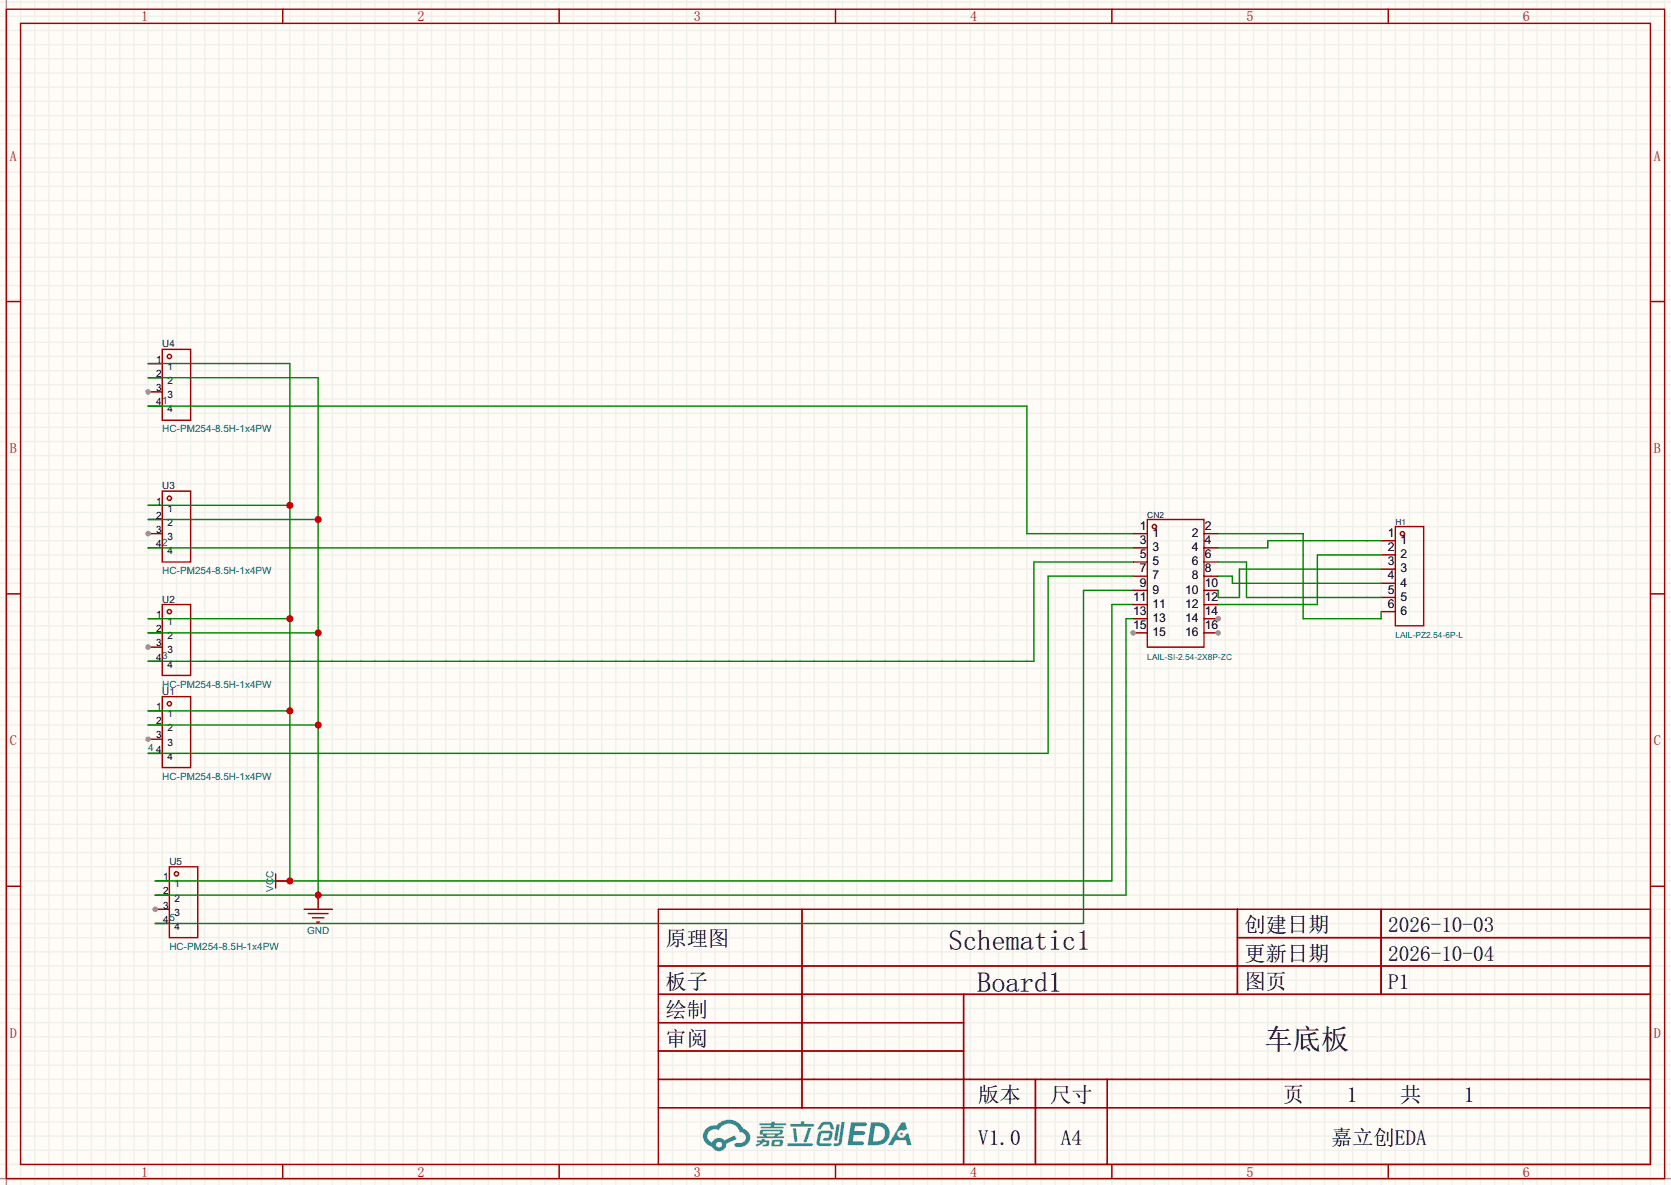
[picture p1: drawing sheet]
<svg xmlns="http://www.w3.org/2000/svg" width="299mm" height="212mm" viewBox="0 0 299 212" stroke-linecap="round" stroke-linejoin="round" font-family="sans-serif">
<path d="M0 0h299.5v212.3h-299.5z" fill="#fffcf7"/>
<g fill="none" stroke="#f0f0eb" stroke-width=".25">
<path d="M0 .4h299.5M0 2.9h299.5M0 5.5h299.5M0 8h299.5M0 10.5h299.5M0 13.1h299.5M0 15.6h299.5M0 18.2h299.5M1.1 0v212.3M3.7 0v212.3M6.2 0v212.3M8.8 0v212.3"/>
<path d="M11.3 0v212.3M13.8 0v212.3M16.4 0v212.3M18.9 0v212.3M21.5 0v212.3M24 0v212.3M26.5 0v212.3M29.1 0v212.3M31.6 0v212.3M34.2 0v212.3M36.7 0v212.3M39.2 0v212.3"/>
<path d="M41.8 0v212.3M44.3 0v212.3M46.9 0v212.3M49.4 0v212.3M51.9 0v212.3M54.5 0v212.3M57 0v212.3M59.6 0v212.3M62.1 0v212.3M64.6 0v212.3M67.2 0v212.3M69.7 0v212.3"/>
<path d="M72.3 0v212.3M74.8 0v212.3M77.3 0v212.3M79.9 0v212.3M82.4 0v212.3M85 0v212.3M87.5 0v212.3M90 0v212.3M92.6 0v212.3M95.1 0v212.3M97.7 0v212.3M100.2 0v212.3"/>
<path d="M102.7 0v212.3M105.3 0v212.3M107.8 0v212.3M110.4 0v212.3M112.9 0v212.3M115.4 0v212.3M118 0v212.3M120.5 0v212.3M123.1 0v212.3M125.6 0v212.3M128.1 0v212.3M130.7 0v212.3"/>
<path d="M133.2 0v212.3M135.8 0v212.3M138.3 0v212.3M140.8 0v212.3M143.4 0v212.3M145.9 0v212.3M148.5 0v212.3M151 0v212.3M153.5 0v212.3M156.1 0v212.3M158.6 0v212.3M161.2 0v212.3"/>
<path d="M163.7 0v212.3M166.2 0v212.3M168.8 0v212.3M171.3 0v212.3M173.9 0v212.3M176.4 0v212.3M178.9 0v212.3M181.5 0v212.3M184 0v212.3M186.6 0v212.3M189.1 0v212.3M191.6 0v212.3"/>
<path d="M194.2 0v212.3M196.7 0v212.3M199.3 0v212.3M201.8 0v212.3M204.3 0v212.3M206.9 0v212.3M209.4 0v212.3M212 0v212.3M214.5 0v212.3M217 0v212.3M219.6 0v212.3M222.1 0v212.3"/>
<path d="M224.7 0v212.3M227.2 0v212.3M229.7 0v212.3M232.3 0v212.3M234.8 0v212.3M237.4 0v212.3M239.9 0v212.3M242.4 0v212.3M245 0v212.3M247.5 0v212.3M250.1 0v212.3M252.6 0v212.3"/>
<path d="M255.1 0v212.3M257.7 0v212.3M260.2 0v212.3M262.8 0v212.3M265.3 0v212.3M267.8 0v212.3M270.4 0v212.3M272.9 0v212.3M275.5 0v212.3M278 0v212.3M280.5 0v212.3M283.1 0v212.3"/>
<path d="M285.6 0v212.3M288.2 0v212.3M290.7 0v212.3M293.2 0v212.3M295.8 0v212.3M298.3 0v212.3M0 20.7h299.5M0 23.2h299.5M0 25.8h299.5M0 28.3h299.5M0 30.9h299.5M0 33.4h299.5"/>
<path d="M0 35.9h299.5M0 38.5h299.5M0 41h299.5M0 43.6h299.5M0 46.1h299.5M0 48.6h299.5M0 51.2h299.5M0 53.7h299.5M0 56.3h299.5M0 58.8h299.5M0 61.3h299.5M0 63.9h299.5"/>
<path d="M0 66.4h299.5M0 69h299.5M0 71.5h299.5M0 74h299.5M0 76.6h299.5M0 79.1h299.5M0 81.7h299.5M0 84.2h299.5M0 86.7h299.5M0 89.3h299.5M0 91.8h299.5M0 94.4h299.5"/>
<path d="M0 96.9h299.5M0 99.4h299.5M0 102h299.5M0 104.5h299.5M0 107.1h299.5M0 109.6h299.5M0 112.1h299.5M0 114.7h299.5M0 117.2h299.5M0 119.8h299.5M0 122.3h299.5M0 124.8h299.5"/>
<path d="M0 127.4h299.5M0 129.9h299.5M0 132.5h299.5M0 135h299.5M0 137.5h299.5M0 140.1h299.5M0 142.6h299.5M0 145.2h299.5M0 147.7h299.5M0 150.2h299.5M0 152.8h299.5M0 155.3h299.5"/>
<path d="M0 157.9h299.5M0 160.4h299.5M0 162.9h299.5M0 165.5h299.5M0 168h299.5M0 170.6h299.5M0 173.1h299.5M0 175.6h299.5M0 178.2h299.5M0 180.7h299.5M0 183.3h299.5M0 185.8h299.5"/>
<path d="M0 188.3h299.5M0 190.9h299.5M0 193.4h299.5M0 196h299.5M0 198.5h299.5M0 201h299.5M0 203.6h299.5M0 206.1h299.5M0 208.7h299.5M0 211.2h299.5"/>
</g>
<path d="M1.1 0v212.3M0 211.2h299.5" fill="none" stroke="#999" stroke-width=".25"/>
<g fill="none" stroke="#a10000" stroke-width=".25">
<path d="M1.1 1.6h297.2v209.6h-297.2zM3.7 4.2h292.1v204.5h-292.1zM50.7 1.6v2.6M100.2 1.6v2.6M149.7 1.6v2.6M199.3 1.6v2.6M248.8 1.6v2.6M1.1 54h2.6M295.8 54h2.5M1.1 106.4h2.6M295.8 106.4h2.5M1.1 158.8h2.6"/>
<path d="M295.8 158.8h2.5M118 162.9h177.8v45.8h-177.8zM118 173.1h177.8M118 178.2h177.8M143.7 162.9v35.6M172.7 178.2v30.5M221.8 162.9v15.3M221.8 168h74M247.5 162.9v15.3M118 183.3h54.7M118 193.4h177.8M118 188.3h54.7"/>
<path d="M118 198.5h177.8M185.6 193.4v15.3M198.4 193.4v15.3M50.7 208.7v2.5M100.2 208.7v2.5M149.7 208.7v2.5M199.3 208.7v2.5M248.8 208.7v2.5"/>
</g>
<g fill="#5487ff">
<path d="M152.5 201.1h1.6a1.34 1.34 0 0 1 1.2 .1 .37 .37 0 0 1-.3 .6h-1.7l-.2 .9h1.6a.37 .37 0 0 1 .4 .4 .37 .37 0 0 1-.4 .3h-1.7l-.2 1.1h.8a1.26 1.26 0 0 1 1.2 .2 .36 .36 0 0 1-.3 .5h-2.6z"/>
<path d="M161.5 201.1h.8l.3 1.2-.6 .3a.72 .72 0 0 0-1.1 .2 .72 .72 0 0 0 .3 1.1 .72 .72 0 0 0 1-.4l.1-.2 .5-.3 .6 2.2h-.8l-.3-.9h-1.8l-.5 .9h-.9z"/>
<path d="M149.9 201.5h.6l-.4 2.7a.31 .31 0 0 1-.3 .2 .31 .31 0 0 1-.3-.2z"/>
<path d="M150.8 201h.6l-.5 3.7a.97 .97 0 0 1-1.5 .5l.1-.3 .6-.1 .2-.1z"/>
<path d="M147.1 201.3l.5-.3h1.3l.3 .5 .3 .8-.1 .1h-.5l-.3-.8-.8-.1-.2 .1-.6 .8h-.5v-.2z"/>
<path d="M146.8 202.9l.4-.3h1.5a.69 .69 0 0 1 .5 .4 .69 .69 0 0 1-.1 .7 .74 .74 0 0 1-.8 .7h-.6a.27 .27 0 0 1-.2-.3 .27 .27 0 0 1 .3-.2h.6l.2-.8-1.4 .1-.3 1.6h1.9a.28 .28 0 0 1 .2 .3 .28 .28 0 0 1-.3 .3h-1.9l-.4-.3-.1-.4z"/>
<path d="M141.1 204.8h4.3a.28 .28 0 0 1 .3 .3 .28 .28 0 0 1-.3 .3h-4.2l-.1-.1z"/>
<path d="M144.8 202.1h.6l-.8 2.5a.3 .3 0 0 1-.4 .1 .3 .3 0 0 1-.2-.2z"/>
<path d="M142.1 202.2h.6l.2 2.2-.2 .3-.4-.2z"/>
<path d="M141.7 201.4h1.8l.2-.5h.5l-.1 .5h1.5a.27 .27 0 0 1 .3 .3 .27 .27 0 0 1-.3 .2h-3.8l-.2-.1z"/>
<path d="M135.7 204.3h.8v-.2h.6l-.1 .2h.8a.7 .7 0 0 1-.5 1.1h-.6v-.3l.6-.1v-.3h-.4a2.13 2.13 0 0 1-1.3 .8l-.2-.4 .8-.4h-.6z"/>
<path d="M136.1 201.2h2.1l.1-.2h.6l-.1 .2h1.9l.2 .3-.2 .2h-1.9l-.1 .2h1.6l.2 .2-.2 .1h-3.9l-.1-.3h1.8v-.2h-1.9l-.1-.2z"/>
<path d="M156.1 201.1l-.6 4.1h1.4a2.14 2.14 0 0 0 2.6-2.1 2.14 2.14 0 0 0-2.7-2zM156.8 201.8a1.37 1.37 0 0 1 1.8 1.2 1.37 1.37 0 0 1-1.5 1.5h-.7z"/>
<path d="M136.3 202.6a.47 .47 0 0 0-.2 .6 .47 .47 0 0 0 .6 .2l.1 .2h-1.1l-.1 .3 4.7 .1 .2-.2-.1-.2h-1l.1-.2a.6 .6 0 0 0 .7-.2 .6 .6 0 0 0 0-.8h-3.5zM136.8 202.8l2.8-.1 .1 .1-.1 .3h-2.8zM137.4 203.4h1.4l-.1 .2h-1.2z"/>
<path d="M138.4 204.4a.9 .9 0 0 0-.1 1 2.48 2.48 0 0 0 1.9-.1 .84 .84 0 0 0 0-1l-1.4-.1zM138.9 204.6h.7h.1v.3l-.2 .2h-.7z"/>
<path d="M126.6 202.2a1.91 1.91 0 0 0-.5 2 1.91 1.91 0 0 0 1.5 1.3 1.35 1.35 0 0 0 1.5 .8 1.35 1.35 0 0 0 1.1-1.3l1.9-.9-.4-.6-1.8 .8a1.41 1.41 0 0 0-2.3 .4 1.25 1.25 0 0 1-.6-1.8 1.25 1.25 0 0 1 1.8-.3 1.97 1.97 0 0 1 2-1.2 1.97 1.97 0 0 1 1.8 1.5 .96 .96 0 0 1 1 .9 .96 .96 0 0 1-.9 1h-.6a.39 .39 0 0 0-.5 .3 .39 .39 0 0 0 .4 .5 1.87 1.87 0 0 0 1.9-.6 1.87 1.87 0 0 0 .4-2l-.7-.6-.4-.2a2.86 2.86 0 0 0-4.8-.6h-.3a2.27 2.27 0 0 0-1.5 .6zM128.4 205.1a.5 .5 0 0 1 1 0 .5 .5 0 0 1-1 0z"/>
<circle cx="161.6" cy="203.2" r=".27"/>
</g>
<g fill="none" stroke="#a10000" stroke-width=".25">
<path d="M30.4 155.3h5v12.7h-5z"/>
<circle cx="31.6" cy="156.6" r=".38"/>
</g>
<path d="M27.8 157.9h2.6M27.8 160.4h2.6M27.8 162.9h2.6" fill="none" stroke="#870000" stroke-width=".25"/>
<circle cx="27.8" cy="162.9" r=".51" fill="#999"/>
<path d="M26.5 127.4h2.6M26.5 129.9h2.6M26.5 132.5h2.6M27.8 165.5h2.6" fill="none" stroke="#870000" stroke-width=".25"/>
<g fill="none" stroke="#a10000" stroke-width=".25">
<path d="M29.1 124.8h5.1v12.7h-5.1z"/>
<circle cx="30.4" cy="126.1" r=".38"/>
</g>
<circle cx="26.5" cy="132.5" r=".51" fill="#999"/>
<path d="M26.5 110.9h2.6M26.5 113.4h2.6M26.5 115.9h2.6M26.5 135h2.6" fill="none" stroke="#870000" stroke-width=".25"/>
<g fill="none" stroke="#a10000" stroke-width=".25">
<path d="M29.1 108.3h5.1v12.7h-5.1z"/>
<circle cx="30.4" cy="109.6" r=".38"/>
</g>
<circle cx="26.5" cy="115.9" r=".51" fill="#999"/>
<path d="M26.5 90.5h2.6M26.5 93.1h2.6M26.5 95.6h2.6M26.5 118.5h2.6" fill="none" stroke="#870000" stroke-width=".25"/>
<g fill="none" stroke="#a10000" stroke-width=".25">
<path d="M29.1 88h5.1v12.7h-5.1z"/>
<circle cx="30.4" cy="89.3" r=".38"/>
</g>
<circle cx="26.5" cy="95.6" r=".51" fill="#999"/>
<path d="M26.5 65.1h2.6M26.5 67.7h2.6M26.5 70.2h2.6M26.5 98.2h2.6" fill="none" stroke="#870000" stroke-width=".25"/>
<g fill="none" stroke="#a10000" stroke-width=".25">
<path d="M29.1 62.6h5.1v12.7h-5.1z"/>
<circle cx="30.4" cy="63.9" r=".38"/>
</g>
<circle cx="26.5" cy="70.2" r=".51" fill="#999"/>
<path d="M26.5 72.8h2.6" fill="none" stroke="#870000" stroke-width=".25"/>
<path d="M26.5 65.1h25.4v92.8M26.5 90.5h25.4M26.5 110.9h25.4M203.1 108.3h-3.8v49.6h-171.5M26.5 127.4h25.4" fill="none" stroke="#008700" stroke-width=".25"/>
<g fill="#c00">
<circle cx="51.9" cy="90.5" r=".63"/>
<circle cx="51.9" cy="110.9" r=".63"/>
<circle cx="51.9" cy="127.4" r=".63"/>
</g>
<path d="M50.7 157.9h1.2" fill="none" stroke="#870000" stroke-width=".25"/>
<circle cx="51.9" cy="157.9" r=".63" fill="#c00"/>
<path d="M49.4 156.6v2.5M49.4 157.9h1.3" fill="none" stroke="#a10000" stroke-width=".25"/>
<path d="M26.5 67.7h30.5v92.7M26.5 93.1h30.5M26.5 113.4h30.5M203.1 110.9h-1.3v49.5h-174M26.5 129.9h30.5" fill="none" stroke="#008700" stroke-width=".25"/>
<g fill="#c00">
<circle cx="57" cy="93.1" r=".63"/>
<circle cx="57" cy="113.4" r=".63"/>
<circle cx="57" cy="129.9" r=".63"/>
</g>
<path d="M57 160.4v2.5" fill="none" stroke="#870000" stroke-width=".25"/>
<circle cx="57" cy="160.4" r=".63" fill="#c00"/>
<g fill="none" stroke="#a10000" stroke-width=".25">
<path d="M205.6 93.1h10.2v22.8h-10.2zM54.5 162.9h5.1M55.2 163.7h3.6M56 164.5h2M56.8 165.2h.5"/>
<circle cx="206.9" cy="94.4" r=".38"/>
</g>
<path d="M26.5 72.8h157.5v22.8h19.1M26.5 98.2h176.6M203.1 105.8h-8.9v59.7h-166.4M203.1 103.2h-15.3v31.8h-161.3M203.1 100.7h-17.8v17.8h-158.8" fill="none" stroke="#008700" stroke-width=".25"/>
<path d="M203.1 95.6h2.5M215.8 113.4h2.5" fill="none" stroke="#870000" stroke-width=".25"/>
<circle cx="218.3" cy="113.4" r=".51" fill="#999"/>
<path d="M203.1 98.2h2.5M215.8 110.9h2.5" fill="none" stroke="#870000" stroke-width=".25"/>
<circle cx="218.3" cy="110.9" r=".51" fill="#999"/>
<path d="M215.8 98.2h2.5M203.1 100.7h2.5M203.1 108.3h2.5M203.1 103.2h2.5M203.1 105.8h2.5M203.1 110.9h2.5M203.1 113.4h2.5M215.8 100.7h2.5M215.8 108.3h2.5M215.8 103.2h2.5M215.8 105.8h2.5" fill="none" stroke="#870000" stroke-width=".25"/>
<circle cx="203.1" cy="113.4" r=".51" fill="#999"/>
<path d="M215.8 95.6h2.5M247.5 96.9h2.6M247.5 99.4h2.6M247.5 102h2.6M247.5 104.5h2.6M247.5 107.1h2.6M247.5 109.6h2.6" fill="none" stroke="#870000" stroke-width=".25"/>
<g fill="none" stroke="#a10000" stroke-width=".25">
<path d="M250.1 94.4h5v17.7h-5z"/>
<circle cx="251.3" cy="95.6" r=".38"/>
</g>
<path d="M218.3 95.6h15.3v15.3h13.9v-1.3M247.5 96.9h-20.3v1.3h-8.9M247.5 99.4h-11.4v8.9h-17.8M218.3 100.7h5.1v6.4h24.1M218.3 103.2h2.6v1.3h26.6M247.5 102h-25.4v5.1h-3.8v-1.3" fill="none" stroke="#008700" stroke-width=".25"/>
<g font-size="5.1">
<text x="170" y="170.2">Schematic1</text>
<text x="175.1" y="177.8">Board1</text>
<text x="226.6" y="188">车底板</text>
</g>
<g font-size="3.8">
<text x="223" y="167">创建日期</text>
<text x="248.8" y="167">2026-10-03</text>
<text x="119.3" y="169.6">原理图</text>
<text x="223" y="172.1">更新日期</text>
<text x="248.8" y="172.1">2026-10-04</text>
<text x="119.3" y="177.2">板子</text>
<text x="223" y="177.2">图页</text>
<text x="248.8" y="177.2">P1</text>
<text x="119.3" y="182.3">绘制</text>
<text x="119.3" y="187.4">审阅</text>
<text x="175.3" y="197.5">版本</text>
<text x="188.2" y="197.5">尺寸</text>
<text x="230" y="197.5">页</text>
<text x="241.4" y="197.5">1</text>
<text x="250.9" y="197.5">共</text>
<text x="262.4" y="197.5">1</text>
<text x="175.3" y="205.1">V1.0</text>
<text x="190.1" y="205.1">A4</text>
<text x="238.5" y="205.1">嘉立创EDA</text>
</g>
<g font-size="2.5" fill="#a00000">
<text x="25.3" y="3.8">1</text>
<text x="74.8" y="3.8">2</text>
<text x="124.3" y="3.8">3</text>
<text x="173.9" y="3.8">4</text>
<text x="223.4" y="3.8">5</text>
<text x="272.9" y="3.8">6</text>
<text x="1.8" y="28.8">A</text>
<text x="296.4" y="28.8">A</text>
<text x="1.8" y="81.2">B</text>
<text x="296.4" y="81.2">B</text>
<text x="1.8" y="133.5">C</text>
<text x="296.4" y="133.5">C</text>
<text x="1.8" y="185.9">D</text>
<text x="296.4" y="185.9">D</text>
<text x="25.3" y="210.9">1</text>
<text x="74.8" y="210.9">2</text>
<text x="124.3" y="210.9">3</text>
<text x="173.9" y="210.9">4</text>
<text x="223.4" y="210.9">5</text>
<text x="272.9" y="210.9">6</text>
</g>
<g font-size="2.2">
<text x="204.3" y="94.9">1</text>
<text x="215.9" y="94.9">2</text>
<text x="204.3" y="97.5">3</text>
<text x="204.3" y="100">5</text>
<text x="206.6" y="96.2">1</text>
<text x="206.6" y="98.7">3</text>
<text x="206.6" y="101.3">5</text>
<text x="213.6" y="101.3">6</text>
<text x="213.6" y="98.7">4</text>
<text x="213.6" y="96.2">2</text>
<text x="215.9" y="100">6</text>
<text x="215.9" y="97.5">4</text>
<text x="248.7" y="96.2">1</text>
<text x="248.7" y="98.7">2</text>
<text x="248.7" y="101.3">3</text>
<text x="251" y="97.5">1</text>
<text x="251" y="100">2</text>
<text x="203.1" y="107.6">11</text>
<text x="204.3" y="102.6">7</text>
<text x="204.3" y="105.1">9</text>
<text x="206.6" y="103.8">7</text>
<text x="206.6" y="106.4">9</text>
<text x="212.4" y="106.4">10</text>
<text x="213.6" y="103.8">8</text>
<text x="215.9" y="107.6">12</text>
<text x="215.9" y="105.1">10</text>
<text x="215.9" y="102.6">8</text>
<text x="248.7" y="103.8">4</text>
<text x="248.7" y="106.4">5</text>
<text x="251" y="102.6">3</text>
<text x="251" y="105.1">4</text>
<text x="251" y="107.6">5</text>
<text x="203.1" y="110.2">13</text>
<text x="203.1" y="112.7">15</text>
<text x="206.6" y="108.9">11</text>
<text x="206.6" y="111.4">13</text>
<text x="206.6" y="114">15</text>
<text x="212.4" y="114">16</text>
<text x="212.4" y="111.4">14</text>
<text x="212.4" y="108.9">12</text>
<text x="215.9" y="112.7">16</text>
<text x="215.9" y="110.2">14</text>
<text x="248.7" y="108.9">6</text>
<text x="251" y="110.2">6</text>
</g>
<g font-size="1.8">
<text x="28" y="65">1</text>
<text x="28" y="67.6">2</text>
<text x="28" y="70.1">3</text>
<text x="30" y="66.3">1</text>
<text x="30" y="68.8">2</text>
<text x="30" y="71.4">3</text>
<text x="28" y="72.6">4</text>
<text x="30" y="73.9">4</text>
<text x="28" y="90.4">1</text>
<text x="28" y="93">2</text>
<text x="28" y="95.5">3</text>
<text x="30" y="91.7">1</text>
<text x="30" y="94.2">2</text>
<text x="28" y="98">4</text>
<text x="30" y="96.8">3</text>
<text x="30" y="99.3">4</text>
<text x="28" y="110.7">1</text>
<text x="28" y="113.3">2</text>
<text x="30" y="112">1</text>
<text x="28" y="115.8">3</text>
<text x="28" y="118.4">4</text>
<text x="30" y="114.6">2</text>
<text x="30" y="117.1">3</text>
<text x="30" y="119.6">4</text>
<text x="28" y="127.3">1</text>
<text x="28" y="129.8">2</text>
<text x="30" y="128.5">1</text>
<text x="30" y="131.1">2</text>
<text x="28" y="132.3">3</text>
<text x="28" y="134.9">4</text>
<text x="30" y="133.6">3</text>
<text x="30" y="136.1">4</text>
<text x="29.2" y="157.7">1</text>
<text x="29.2" y="160.3">2</text>
<text x="31.3" y="159">1</text>
<text x="31.3" y="161.5">2</text>
<text x="29.2" y="162.8">3</text>
<text x="29.2" y="165.4">4</text>
<text x="31.3" y="164.1">3</text>
<text x="31.3" y="166.6">4</text>
</g>
<g font-size="1.8" fill="#000080">
<text x="29.1" y="62.2">U4</text>
<text x="29.1" y="87.6">U3</text>
<text x="29.1" y="108">U2</text>
<text x="29.1" y="124.5">U1</text>
<text x="30.4" y="155">U5</text>
</g>
<g font-size="1.8" fill="#00f">
<text x="29.1" y="77.5">HC-PM254-8.5H-1x4PW</text>
<text x="29.1" y="72.4">1</text>
<text x="29.1" y="97.8">2</text>
<text x="29.1" y="102.9">HC-PM254-8.5H-1x4PW</text>
<text x="29.1" y="118.1">3</text>
<text x="29.1" y="123.2">HC-PM254-8.5H-1x4PW</text>
<text x="26.5" y="134.6">4</text>
<text x="29.1" y="139.7">HC-PM254-8.5H-1x4PW</text>
<text x="49" y="159.8" transform="rotate(-90 49 159.8)">VCC</text>
<text x="30.4" y="165.1">5</text>
<text x="55" y="167.4">GND</text>
<text x="30.4" y="170.2">HC-PM254-8.5H-1x4PW</text>
</g>
<g font-size="1.5" fill="#000080">
<text x="205.6" y="92.8">CN2</text>
<text x="250.1" y="94.1">H1</text>
</g>
<g font-size="1.5" fill="#00f">
<text x="205.6" y="118.2">LAIL-SI-2.54-2X8P-ZC</text>
<text x="250.1" y="114.4">LAIL-PZ2.54-6P-L</text>
</g>
</svg>
